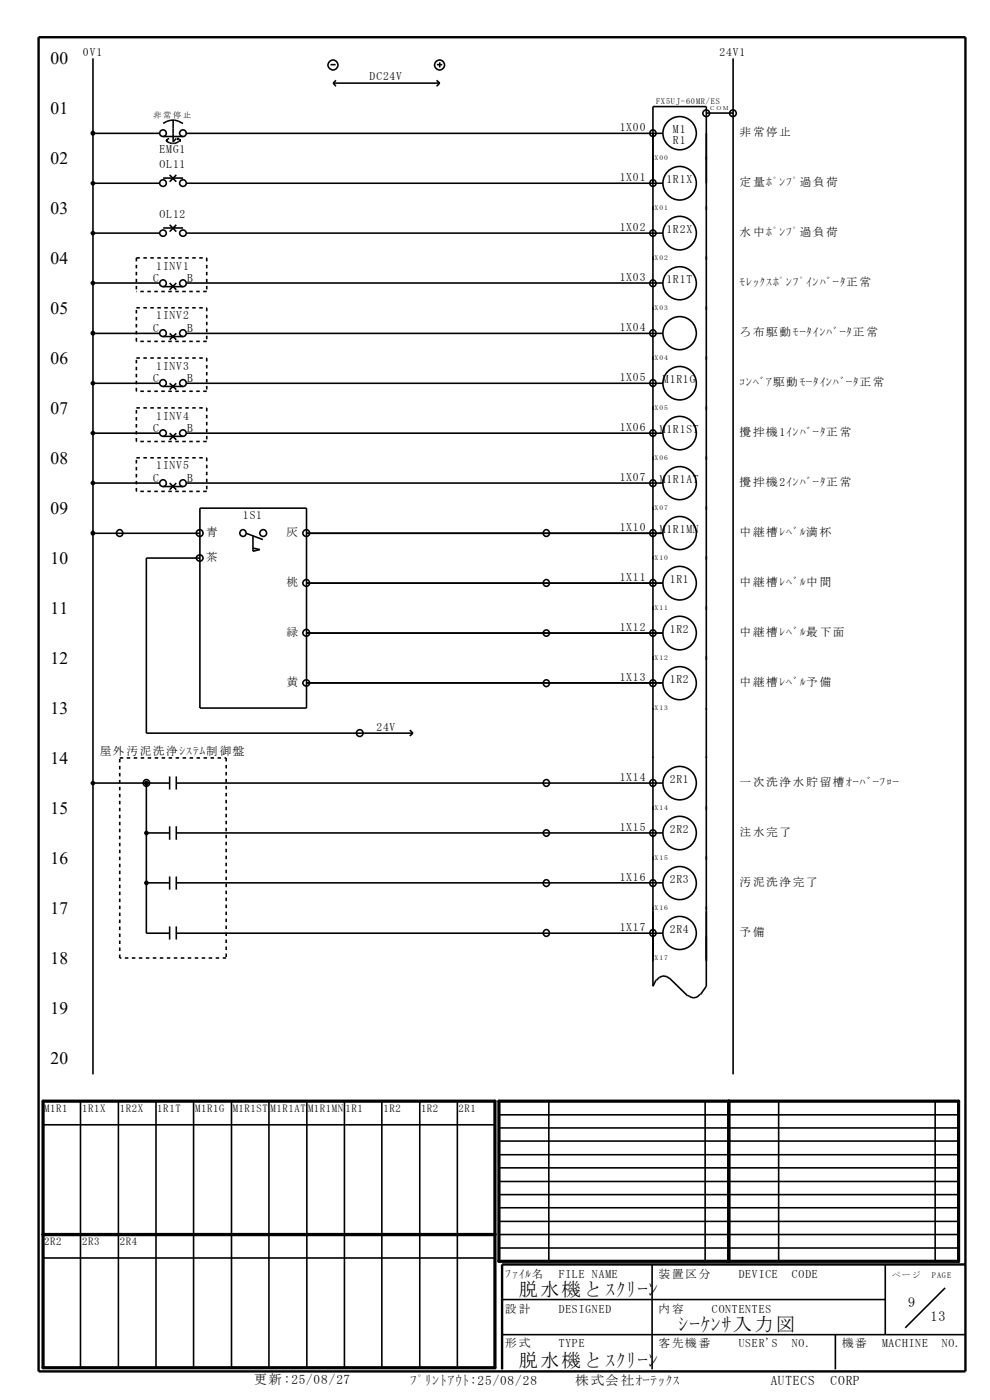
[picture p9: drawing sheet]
<svg xmlns="http://www.w3.org/2000/svg" width="210mm" height="297mm" viewBox="0 0 210 297" stroke-linecap="round" stroke-linejoin="round" font-family="sans-serif">
<path d="M9.1 233.6h95.9v56.6h-95.9zM105.8 233.6h97.5v34h-97.5zM154.6 233.6v34M9.1 261.9h95.9" fill="none" stroke="#000" stroke-width=".68"/>
<g fill="none" stroke="#000" stroke-width=".34">
<path d="M19.7 12.4v215.5M70.1 13.7h1.1M70.7 17.6h22.6M70.7 17.6l.6 .7M71.3 17l-.6 .6M92.6 17l.7 .6M92.7 13.7h1.1M93.3 13.2v1.1M93.3 17.6l-.7 .7M155.5 12.4v215.5M19.7 28.3h14.2M19.7 38.9h14.2"/>
<path d="M34.6 26.2a3.6 3.6 0 0 1 4.2 0M34.6 29h4.2M34.6 37.8h4.2M35.9 29.4l-.6 .3 .2 .4 .4 .1a1.8 1.8 0 0 0 2-.2l.3-.3-.6-.3M36 37.1l1.4 1.5M36.7 25.4v4.7l.7-.7M37.4 37.1l-1.4 1.5M37.6 29.4h.3M37.6 29.4l.2 .3M39.5 28.3h101.1M39.5 38.9h101.1M149.8 24h5.7"/>
<path d="M19.7 49.5h14.2M34.6 48.4h4.2M36 47.7l1.4 1.4M37.4 47.7l-1.4 1.4M39.5 49.5h101.1M19.7 60h14.2M19.7 70.7h14.2M34.6 60.8h4.2M34.6 71.4h4.2M36 60l1.4 1.5M36 70.7l1.4 1.4M37.4 60l-1.4 1.5"/>
<path d="M37.4 70.7l-1.4 1.4M39.5 60h101.1M39.5 70.7h101.1M19.7 81.3h14.2M19.7 91.9h14.2M34.6 82h4.2M34.6 92.6h4.2M36 81.3l1.4 1.4M36 91.9l1.4 1.4M37.4 81.3l-1.4 1.4M37.4 91.9l-1.4 1.4M39.5 81.3h101.1"/>
<path d="M39.5 91.9h101.1M19.7 102.5h14.2M19.7 113.1h22.7M34.6 103.2h4.2M36 102.5l1.4 1.4M37.4 102.5l-1.4 1.4M39.5 102.5h101.1M42.4 118.4h-11.4v37.1h56.6M42.4 107.8h22.6v42.4h-22.6zM52.2 113.1l3.6 1.4M53.7 113.6v3.3l1.4-.3-1.4-.3M65 113.1h75.6"/>
<path d="M65 123.7h75.6M65 134.3h75.6M65 144.9h75.6M86.9 154.9l.7 .6M87.6 155.5l-.7 .6M19.7 166.1h16.3M31 166.1v31.9h5M31 176.7h5M36 164.7v2.8M36 175.3v2.8M37.4 164.7v2.8M37.4 175.3v2.8"/>
<path d="M37.4 166.1h103.2M37.4 176.7h103.2M31 187.3h5M36 185.9v2.8M36 196.5v2.8M37.4 185.9v2.8M37.4 196.5v2.8M37.4 187.3h103.2M37.4 198h103.2M139.2 207.9l-.7 1.3v-186.6h11.3v186.6l-1.2 1.8M142 207.5a1.7 1.7 0 0 0-2.8 .5M142 207.5l3.9 3.8"/>
<path d="M148.5 210.9a1.58 1.58 0 0 1-2.6 .3M9.1 238.6h95.9M17.1 233.6v56.6M25.1 233.6v56.6M33.1 233.6v56.6M41.1 233.6v56.6M49.1 233.6v56.6M57 233.6v56.6M65.1 233.6v56.6M73.1 233.6v56.6M81 233.6v56.6M89 233.6v56.6"/>
<path d="M97 233.6v56.6M105.8 239.3h97.5M105.8 236.5h97.5M116.4 233.6v34M149.6 233.6v34M165.2 233.6v34M198.4 233.6v34M105.8 259.1h97.5M105.8 256.2h97.5M105.8 253.4h97.5M105.8 250.6h97.5M105.8 247.8h97.5"/>
<path d="M105.8 245h97.5M105.8 242.1h97.5M9.1 266.9h95.9M105.8 264.8h97.5M105.8 261.9h97.5M106.5 275.7h81.3M138.3 268.2v22.3M187.8 268.2v14.9M200.5 273.2l-8.5 8.5M106.5 283.1h98.3M177.2 283.1v7.4"/>
<circle cx="70.6" cy="13.8" r="1.05"/>
<circle cx="93.2" cy="13.8" r="1.05"/>
<circle cx="34.6" cy="38.8" r=".7"/>
<circle cx="34.6" cy="28.3" r=".7"/>
<circle cx="38.8" cy="28.3" r=".7"/>
<circle cx="38.8" cy="38.8" r=".7"/>
<circle cx="138.5" cy="28.2" r=".68"/>
<circle cx="138.5" cy="38.8" r=".68"/>
<circle cx="144.2" cy="38.9" r="3.5"/>
<circle cx="144.2" cy="28.3" r="3.5"/>
<circle cx="149.8" cy="24" r=".71"/>
<circle cx="155.5" cy="24" r=".7"/>
<circle cx="34.6" cy="49.5" r=".69"/>
<circle cx="38.8" cy="49.5" r=".69"/>
<circle cx="138.5" cy="49.5" r=".66"/>
<circle cx="144.2" cy="49.5" r="3.5"/>
<circle cx="34.6" cy="60.1" r=".71"/>
<circle cx="34.6" cy="70.7" r=".71"/>
<circle cx="38.8" cy="70.7" r=".71"/>
<circle cx="38.8" cy="60.1" r=".71"/>
<circle cx="138.5" cy="70.7" r=".69"/>
<circle cx="138.5" cy="60.1" r=".69"/>
<circle cx="144.2" cy="60.1" r="3.5"/>
<circle cx="144.2" cy="70.7" r="3.5"/>
<circle cx="34.6" cy="81.3" r=".71"/>
<circle cx="34.6" cy="91.9" r=".69"/>
<circle cx="38.8" cy="81.3" r=".71"/>
<circle cx="38.8" cy="91.9" r=".69"/>
<circle cx="138.5" cy="81.2" r=".69"/>
<circle cx="138.5" cy="91.9" r=".67"/>
<circle cx="144.2" cy="81.3" r="3.5"/>
<circle cx="144.2" cy="91.9" r="3.5"/>
<circle cx="25.4" cy="113.1" r=".7"/>
<circle cx="34.6" cy="102.5" r=".71"/>
<circle cx="38.8" cy="102.5" r=".71"/>
<circle cx="42.4" cy="113.1" r=".72"/>
<circle cx="42.4" cy="118.4" r=".69"/>
<circle cx="51.5" cy="113.1" r=".69"/>
<circle cx="55.8" cy="113.1" r=".72"/>
<circle cx="65" cy="113.1" r=".72"/>
<circle cx="115.9" cy="113.1" r=".69"/>
<circle cx="138.5" cy="102.5" r=".69"/>
<circle cx="138.5" cy="113.1" r=".69"/>
<circle cx="144.2" cy="113.1" r="3.5"/>
<circle cx="144.2" cy="102.5" r="3.5"/>
<circle cx="65" cy="123.7" r=".72"/>
<circle cx="65" cy="134.3" r=".72"/>
<circle cx="115.9" cy="123.7" r=".69"/>
<circle cx="115.9" cy="134.3" r=".66"/>
<circle cx="138.5" cy="123.7" r=".69"/>
<circle cx="138.5" cy="134.3" r=".67"/>
<circle cx="144.2" cy="134.3" r="3.5"/>
<circle cx="144.2" cy="123.7" r="3.5"/>
<circle cx="65" cy="144.9" r=".69"/>
<circle cx="76.3" cy="155.5" r=".71"/>
<circle cx="115.9" cy="144.9" r=".68"/>
<circle cx="138.5" cy="144.9" r=".69"/>
<circle cx="144.2" cy="144.9" r="3.5"/>
<circle cx="31.1" cy="166.1" r=".7"/>
<circle cx="115.9" cy="166.1" r=".68"/>
<circle cx="115.9" cy="176.7" r=".66"/>
<circle cx="138.5" cy="166.1" r=".69"/>
<circle cx="138.5" cy="176.7" r=".67"/>
<circle cx="144.2" cy="176.7" r="3.5"/>
<circle cx="144.2" cy="166.1" r="3.5"/>
<circle cx="115.9" cy="197.9" r=".68"/>
<circle cx="115.9" cy="187.3" r=".68"/>
<circle cx="138.5" cy="187.3" r=".69"/>
<circle cx="138.5" cy="197.9" r=".69"/>
<circle cx="144.2" cy="187.3" r="3.5"/>
<circle cx="144.2" cy="197.9" r="3.5"/>
</g>
<path d="M8.2 7.9h196.6v283h-196.6zM204.8 268.2h-98.3v22.3" fill="none" stroke="#000" stroke-width=".51"/>
<g fill="none" stroke="#000" stroke-width=".34" stroke-dasharray=".7 .7" stroke-linecap="butt">
<path d="M28.9 54.7h15M28.9 54.7v7.1M43.9 54.7v7.1M28.9 72.4v-7.1M28.9 65.3h15M28.9 75.9h15M43.9 61.8h-15M43.9 65.3v7.1M43.9 72.4h-15M43.9 75.9v7.1M28.9 83v-7.1M28.9 93.7v-7.2"/>
<path d="M28.9 86.5h15M28.9 97.1h15M43.9 83h-15M43.9 86.5v7.2M43.9 93.7h-15M43.9 97.1v7.1M28.9 104.2v-7.1M43.9 104.2h-15M25.4 160.8h22.6M48 160.8v42.4M25.4 203.2v-42.4M48 203.2h-22.6"/>
</g>
<g fill="#000" stroke="#000" stroke-width=".34">
<circle cx="19.7" cy="28.3" r=".36"/>
<circle cx="19.7" cy="38.9" r=".33"/>
<circle cx="19.7" cy="49.5" r=".33"/>
<circle cx="19.7" cy="70.7" r=".35"/>
<circle cx="19.7" cy="60.1" r=".33"/>
<circle cx="19.7" cy="91.9" r=".33"/>
<circle cx="19.7" cy="81.3" r=".33"/>
<circle cx="19.7" cy="113.1" r=".36"/>
<circle cx="19.7" cy="102.5" r=".33"/>
<circle cx="19.7" cy="166.1" r=".33"/>
<circle cx="31.1" cy="166.1" r=".33"/>
<circle cx="31.1" cy="176.7" r=".33"/>
<circle cx="31.1" cy="187.3" r=".33"/>
</g>
<g font-size="4.1">
<text x="110.1" y="274.8">脱水機とｽｸﾘｰﾝ</text>
<text x="143.9" y="282.3">ｼｰｹﾝｻ入力図</text>
<text x="110.1" y="290.1">脱水機とｽｸﾘｰﾝ</text>
</g>
<g font-size="3.7">
<text x="10.7" y="13.6">00</text>
<text x="10.7" y="24.2">01</text>
<text x="10.7" y="34.8">02</text>
<text x="10.7" y="45.4">03</text>
<text x="10.7" y="56.1">04</text>
<text x="10.7" y="66.6">05</text>
<text x="10.7" y="77.2">06</text>
<text x="10.7" y="87.8">07</text>
<text x="10.7" y="98.5">08</text>
<text x="10.7" y="109.1">09</text>
<text x="10.7" y="119.7">10</text>
<text x="10.7" y="130.2">11</text>
<text x="10.7" y="140.9">12</text>
<text x="10.7" y="151.5">13</text>
<text x="10.7" y="162.1">14</text>
<text x="10.7" y="172.6">15</text>
<text x="10.7" y="183.3">16</text>
<text x="10.7" y="193.9">17</text>
<text x="10.7" y="204.5">18</text>
<text x="10.7" y="215.1">19</text>
<text x="10.7" y="225.7">20</text>
</g>
<g font-size="3">
<text x="192.6" y="277.3">9</text>
<text x="197.3" y="280.2">13</text>
</g>
<g font-size="2.8">
<text x="53.8" y="293.6">更新:25/08/27</text>
<text x="87" y="293.8">ﾌﾟﾘﾝﾄｱｳﾄ:25/08/28</text>
<text x="122.1" y="293.7">株式会社ｵｰﾃｯｸｽ</text>
<text x="163.5" y="293.7">AUTECS</text>
<text x="176.2" y="293.7">CORP</text>
</g>
<g font-size="2.5">
<text x="17.6" y="11.8">0V1</text>
<text x="152.6" y="11.8">24V1</text>
<text x="78.4" y="17">DC24V</text>
<text x="131.5" y="27.9">1X00</text>
<text x="142.7" y="28.2">M1</text>
<text x="156.9" y="28.9">非常停止</text>
<text x="33.9" y="32.5">EMG1</text>
<text x="33.9" y="35.6">OL11</text>
<text x="142.7" y="30.6">R1</text>
<text x="131.5" y="38.4">1X01</text>
<text x="141.4" y="38.8">1R1X</text>
<text x="156.9" y="39.5">定量ﾎﾟﾝﾌﾟ過負荷</text>
<text x="33.9" y="46.2">OL12</text>
<text x="131.5" y="49">1X02</text>
<text x="141.4" y="49.4">1R2X</text>
<text x="156.9" y="50.1">水中ﾎﾟﾝﾌﾟ過負荷</text>
<text x="32.5" y="59.9">C</text>
<text x="33.2" y="57.2">1INV1</text>
<text x="39.7" y="59.8">B</text>
<text x="131.5" y="59.6">1X03</text>
<text x="141.4" y="60">1R1T</text>
<text x="156.9" y="60.7">ﾓﾚｯｸｽﾎﾟﾝﾌﾟｲﾝﾊﾞｰﾀ正 常</text>
<text x="32.5" y="70.4">C</text>
<text x="33.2" y="67.8">1INV2</text>
<text x="39.7" y="70.4">B</text>
<text x="131.5" y="70.3">1X04</text>
<text x="156.9" y="71.3">ろ布駆動ﾓｰﾀｲﾝﾊﾞｰﾀ正 常</text>
<text x="32.5" y="81">C</text>
<text x="33.2" y="78.4">1INV3</text>
<text x="39.7" y="81">B</text>
<text x="131.5" y="80.9">1X05</text>
<text x="140.6" y="81.2">M1R1G</text>
<text x="156.9" y="81.9">ｺﾝﾍﾞｱ駆動 ﾓｰﾀｲﾝﾊﾞｰﾀ正常</text>
<text x="33.2" y="89">1INV4</text>
<text x="32.5" y="91.7">C</text>
<text x="39.7" y="91.6">B</text>
<text x="131.5" y="91.5">1X06</text>
<text x="139.9" y="91.8">M1R1ST</text>
<text x="156.9" y="92.6">攪拌機1ｲﾝﾊﾞｰﾀ正 常</text>
<text x="33.2" y="99.6">1INV5</text>
<text x="32.5" y="102.3">C</text>
<text x="39.7" y="102.2">B</text>
<text x="131.5" y="102.1">1X07</text>
<text x="139.9" y="102.5">M1R1AT</text>
<text x="156.9" y="103.1">攪拌機2ｲﾝﾊﾞｰﾀ正 常</text>
<text x="43.7" y="113.7">青</text>
<text x="51.5" y="110.2">1S1</text>
<text x="60.8" y="113.7">灰</text>
<text x="131.5" y="112.7">1X10</text>
<text x="139.9" y="113.1">M1R1MN</text>
<text x="156.9" y="113.7">中継槽ﾚﾍﾞﾙ満 杯</text>
<text x="43.7" y="119.1">茶</text>
<text x="60.8" y="124.3">桃</text>
<text x="131.5" y="123.3">1X11</text>
<text x="142.1" y="123.6">1R1</text>
<text x="156.9" y="124.3">中継槽ﾚﾍﾞﾙ中 間</text>
<text x="60.8" y="134.9">緑</text>
<text x="131.5" y="133.9">1X12</text>
<text x="142.1" y="134.2">1R2</text>
<text x="156.9" y="135">中継槽ﾚﾍﾞﾙ最 下面</text>
<text x="60.8" y="145.6">黄</text>
<text x="131.5" y="144.5">1X13</text>
<text x="142.1" y="144.9">1R2</text>
<text x="156.9" y="145.6">中継槽ﾚﾍﾞﾙ予 備</text>
<text x="79.8" y="155">24V</text>
<text x="21.2" y="160.2">屋外汚泥洗浄ｼｽﾃﾑ制 御盤</text>
<text x="131.5" y="165.7">1X14</text>
<text x="142.1" y="166">2R1</text>
<text x="156.9" y="166.7">一次洗浄水貯 留槽ｵｰﾊﾞｰﾌﾛｰ</text>
<text x="131.5" y="176.3">1X15</text>
<text x="142.1" y="176.6">2R2</text>
<text x="156.9" y="177.4">注水完了</text>
<text x="131.5" y="186.9">1X16</text>
<text x="142.1" y="187.3">2R3</text>
<text x="156.9" y="188">汚泥洗浄完了</text>
<text x="131.5" y="197.6">1X17</text>
<text x="142.1" y="197.9">2R4</text>
<text x="156.9" y="198.6">予備</text>
<text x="107.2" y="271">ﾌｧｲﾙ名</text>
<text x="118.5" y="271">FILE NAME</text>
<text x="139.7" y="271">装置区 分</text>
<text x="156.7" y="271">DEVICE</text>
<text x="168" y="271">CODE</text>
<text x="107.2" y="278.5">設 計</text>
<text x="118.5" y="278.5">DESIGNED</text>
<text x="139.7" y="278.5">内容</text>
<text x="151" y="278.5">CONTENTES</text>
<text x="107.2" y="285.9">形 式</text>
<text x="118.5" y="285.9">TYPE</text>
<text x="139.7" y="285.9">客先機 番</text>
<text x="156.7" y="285.9">USER'S</text>
<text x="168" y="285.9">NO.</text>
<text x="178.6" y="285.9">機番</text>
<text x="187.1" y="285.9">MACHINE</text>
<text x="199.8" y="285.9">NO.</text>
</g>
<g font-size="2.3">
<text x="9.4" y="235.9">M1R1</text>
<text x="17.4" y="235.9">1R1X</text>
<text x="25.4" y="235.9">1R2X</text>
<text x="33.3" y="235.9">1R1T</text>
<text x="41.4" y="235.9">M1R1G</text>
<text x="49.4" y="235.9">M1R1ST</text>
<text x="57.4" y="235.9">M1R1AT</text>
<text x="65.3" y="235.9">M1R1MN</text>
<text x="73.3" y="235.9">1R1</text>
<text x="81.4" y="235.9">1R2</text>
<text x="89.3" y="235.9">1R2</text>
<text x="97.3" y="235.9">2R1</text>
<text x="9.4" y="264.2">2R2</text>
<text x="17.4" y="264.2">2R3</text>
<text x="25.4" y="264.2">2R4</text>
</g>
<g font-size="1.8">
<text x="139.2" y="22">FX5UJ-60MR/ES</text>
<text x="32.5" y="25">非 常 停 止</text>
<text x="189.2" y="271">ペ ー ジ</text>
<text x="197.7" y="271">PAGE</text>
</g>
<g font-size="1.4">
<text x="138.9" y="34">X00</text>
<text x="138.9" y="44.6">X01</text>
<text x="138.9" y="55.2">X02</text>
<text x="138.9" y="65.8">X03</text>
<text x="138.9" y="76.5">X04</text>
<text x="138.9" y="87">X05</text>
<text x="138.9" y="97.6">X06</text>
<text x="138.9" y="108.2">X07</text>
<text x="138.9" y="118.9">X10</text>
<text x="138.9" y="129.5">X11</text>
<text x="138.9" y="140">X12</text>
<text x="138.9" y="150.6">X13</text>
<text x="138.9" y="171.9">X14</text>
<text x="138.9" y="182.5">X15</text>
<text x="138.9" y="193">X16</text>
<text x="138.9" y="203.7">X17</text>
</g>
<text font-size="1.2" x="150.5" y="23.3">ＣＯＭ</text>
</svg>
